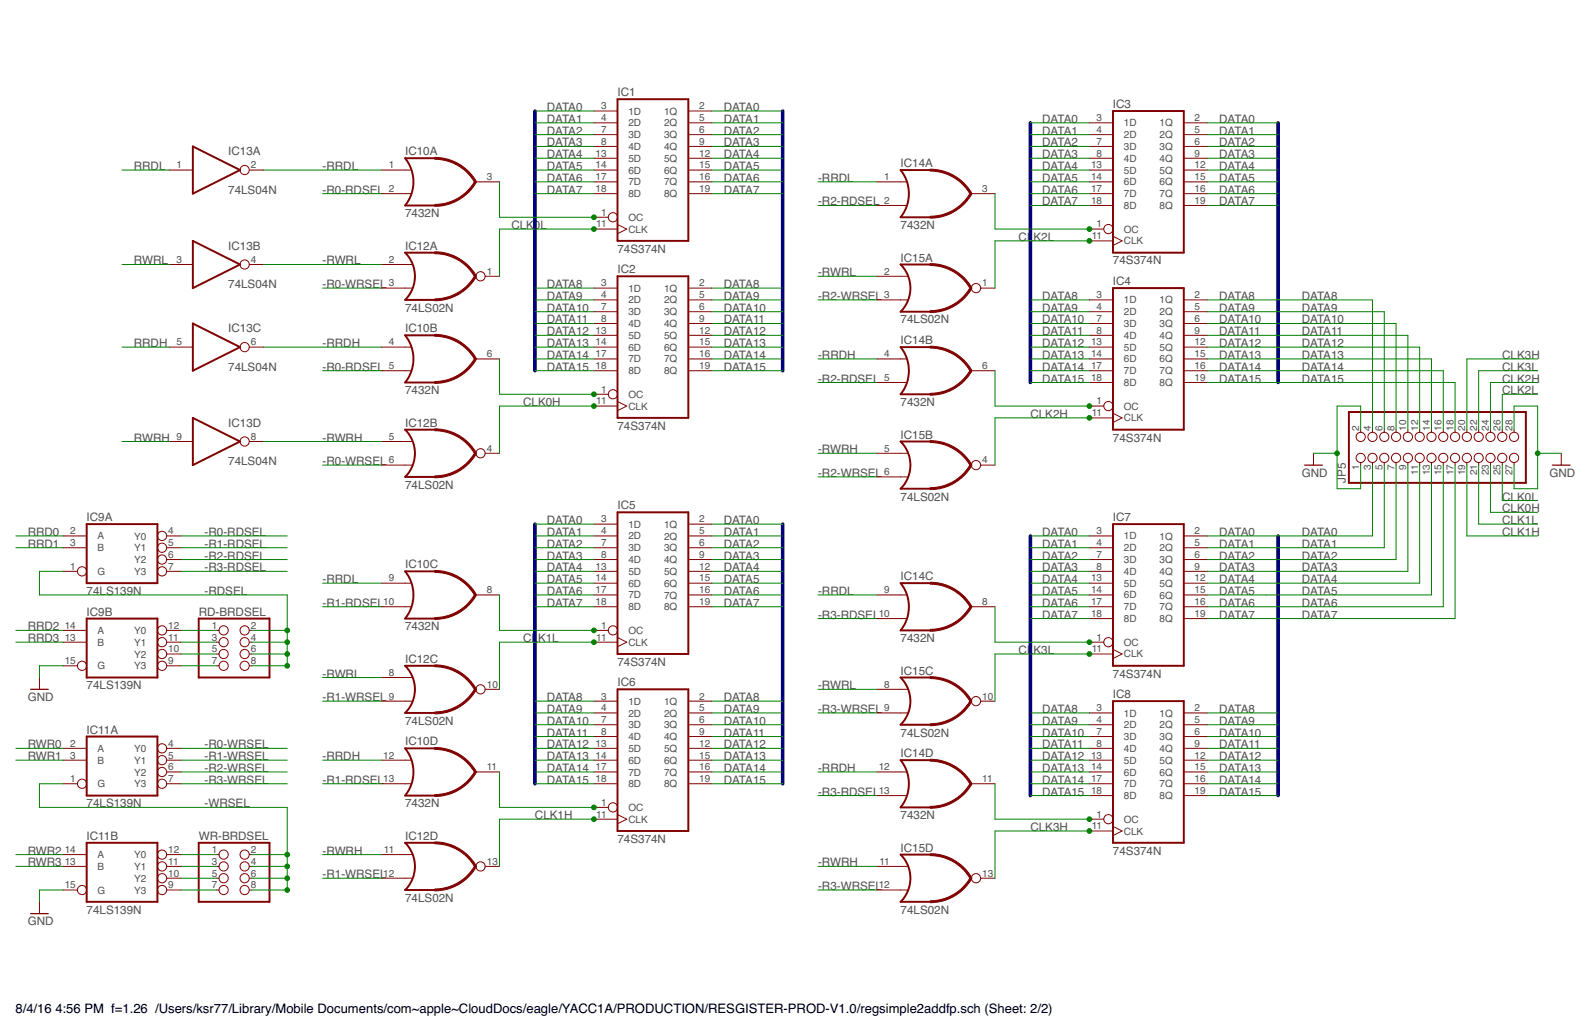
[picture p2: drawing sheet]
<svg xmlns="http://www.w3.org/2000/svg" width="432mm" height="279mm" viewBox="0 0 432 279" stroke-linecap="round" stroke-linejoin="round" font-family="sans-serif">
<g fill="none" stroke="#800000" stroke-width=".53">
<path d="M52.2 39.6l12.8 6.4-12.8 6.4zM167.3 26.9h19.2v38.3h-19.2zM301.5 30.1h19.2v38.3h-19.2zM117.8 42.8h-8.1a10.2 10.2 0 0 1 0 12.8h8.1M252 46h-8a10.2 10.2 0 0 1 0 12.8h8M52.2 65.2l12.8 6.4-12.8 6.4zM117.8 68.4h-8.1a9 9 0 0 1 0 12.8h8.1M167.3 74.8h19.2v38.3h-19.2zM252 71.6h-8a9 9 0 0 1 0 12.8h8M301.5 78h19.2v38.3h-19.2zM52.2 87.6l12.8 6.4-12.8 6.4zM117.8 90.8h-8.1a10.2 10.2 0 0 1 0 12.7h8.1"/>
<path d="M252 94h-8a10.2 10.2 0 0 1 0 12.7h8M52.2 113.1l12.8 6.4-12.8 6.4zM117.8 116.3h-8.1a9 9 0 0 1 0 12.8h8.1M252 119.5h-8a9 9 0 0 1 0 12.8h8M365.4 111.5h47.9v19.2h-47.9zM167.3 138.7h19.2v38.4h-19.2zM23.5 141.9h19.2v16h-19.2zM117.8 154.7h-8.1a10.2 10.2 0 0 1 0 12.8h8.1M252 157.9h-8a10.2 10.2 0 0 1 0 12.8h8M301.5 141.9h19.2v38.4h-19.2zM23.5 167.5h19.2v15.9h-19.2zM53.8 167.5h19.2v15.9h-19.2z"/>
<path d="M23.5 199.4h19.2v16h-19.2zM117.8 180.3h-8.1a9 9 0 0 1 0 12.7h8.1M167.3 186.6h19.2v38.4h-19.2zM252 183.4h-8a9 9 0 0 1 0 12.8h8M301.5 189.8h19.2v38.4h-19.2zM117.8 202.6h-8.1a10.2 10.2 0 0 1 0 12.8h8.1M252 205.8h-8a10.2 10.2 0 0 1 0 12.8h8M23.5 228.2h19.2v16h-19.2zM53.8 228.2h19.2v16h-19.2zM117.8 228.2h-8.1a9 9 0 0 1 0 12.8h8.1M252 231.4h-8a9 9 0 0 1 0 12.8h8"/>
</g>
<g fill="none" stroke="#800000" stroke-width=".27">
<path d="M160.9 30.1h6.4M160.9 33.3h6.4M160.9 36.4h6.4M160.9 39.6h6.4M186.5 30.1h6.3M186.5 33.3h6.3M186.5 36.4h6.3M186.5 39.6h6.3M295.1 33.3h6.4M295.1 36.4h6.4M295.1 39.6h6.4M320.7 33.3h6.4"/>
<path d="M320.7 36.4h6.4M320.7 39.6h6.4M45.8 46h6.4M67.5 46h3.9M103.4 46h8M103.4 52.4h8M128.9 49.2h6.4M160.9 58.8h3.9M160.9 42.8h6.4M160.9 46h6.4M160.9 49.2h6.4M160.9 52.4h6.4"/>
<path d="M186.5 42.8h6.3M186.5 46h6.3M186.5 49.2h6.3M186.5 52.4h6.3M237.6 49.2h8M237.6 55.6h8M263.1 52.4h6.4M295.1 42.8h6.4M295.1 46h6.4M295.1 49.2h6.4M295.1 52.4h6.4M295.1 55.6h6.4"/>
<path d="M320.7 42.8h6.4M320.7 46h6.4M320.7 49.2h6.4M320.7 52.4h6.4M320.7 55.6h6.4M45.8 71.6h6.4M67.5 71.6h3.9M103.4 78h8.3M103.4 71.6h8.3M131.4 74.8h3.9M160.9 62h6.4M160.9 78h6.4"/>
<path d="M167.3 60.8l2.5 1.2-2.5 1.3M186.5 78h6.3M237.6 74.8h8.3M265.6 78h3.9M295.1 62h3.9M295.1 65.2h6.4M301.5 64l2.5 1.2-2.5 1.3M45.8 94h6.4M67.5 94h3.9M103.4 94h8M128.9 97.2h6.4M160.9 81.2h6.4"/>
<path d="M160.9 84.4h6.4M160.9 87.6h6.4M160.9 90.8h6.4M160.9 94h6.4M160.9 97.2h6.4M186.5 81.2h6.3M186.5 84.4h6.3M186.5 87.6h6.3M186.5 90.8h6.3M186.5 94h6.3M186.5 97.2h6.3M237.6 81.2h8.3"/>
<path d="M237.6 97.2h8M295.1 81.2h6.4M295.1 84.4h6.4M295.1 87.6h6.4M295.1 90.8h6.4M295.1 94h6.4M295.1 97.2h6.4M320.7 81.2h6.4M320.7 84.4h6.4M320.7 87.6h6.4M320.7 90.8h6.4M320.7 94h6.4"/>
<path d="M320.7 97.2h6.4M45.8 119.5h6.4M67.5 119.5h3.9M103.4 100.4h8M103.4 119.5h8.3M160.9 106.7h3.9M160.9 109.9h6.4M160.9 100.4h6.4M167.3 108.7l2.5 1.2-2.5 1.3M186.5 100.4h6.3M237.6 103.5h8M263.1 100.4h6.4"/>
<path d="M295.1 109.9h3.9M295.1 100.4h6.4M295.1 113.1h6.4M295.1 103.5h6.4M301.5 111.9l2.5 1.2-2.5 1.3M320.7 100.4h6.4M320.7 103.5h6.4M368.6 116.3v.8M371.8 116.3v.8M375 116.3v.8M378.2 116.3v.8M381.4 116.3v.8"/>
<path d="M384.6 116.3v.8M387.8 116.3v.8M391 116.3v.8M394.2 116.3v.8M397.4 116.3v.8M400.6 116.3v.8M403.8 116.3v.8M407 116.3v.8M410.1 116.3v.8M103.4 125.9h8.3M131.4 122.7h3.9M237.6 122.7h8.3"/>
<path d="M237.6 129.1h8.3M265.6 125.9h3.9M355.8 122.7v3.2M368.6 125.2v.7M371.8 125.2v.7M375 125.2v.7M378.2 125.2v.7M381.4 125.2v.7M384.6 125.2v.7M387.8 125.2v.7M391 125.2v.7M394.2 125.2v.7"/>
<path d="M397.4 125.2v.7M400.6 125.2v.7M403.8 125.2v.7M407 125.2v.7M410.1 125.2v.7M422.9 122.7v3.2M17.1 145.1h6.4M17.1 148.3h6.4M17.1 154.7h3.9M45.1 145.1h3.9M45.1 148.3h3.9M45.1 151.5h3.9"/>
<path d="M45.1 154.7h3.9M103.4 157.9h8M160.9 141.9h6.4M160.9 145.1h6.4M160.9 148.3h6.4M160.9 151.5h6.4M160.9 154.7h6.4M160.9 157.9h6.4M186.5 141.9h6.3M186.5 145.1h6.3M186.5 148.3h6.3M186.5 151.5h6.3"/>
<path d="M186.5 154.7h6.3M186.5 157.9h6.3M295.1 145.1h6.4M295.1 148.3h6.4M295.1 151.5h6.4M295.1 154.7h6.4M295.1 157.9h6.4M320.7 145.1h6.4M320.7 148.3h6.4M320.7 151.5h6.4M320.7 154.7h6.4M320.7 157.9h6.4"/>
<path d="M17.1 170.7h6.4M17.1 173.9h6.4M45.1 170.7h3.9M45.1 173.9h3.9M45.1 177.1h3.9M58.6 170.7h.7M58.6 173.9h.7M58.6 177.1h.7M67.5 170.7h.7M67.5 173.9h.7M67.5 177.1h.7M103.4 164.3h8"/>
<path d="M128.9 161.1h6.4M160.9 170.7h3.9M160.9 173.9h6.4M160.9 161.1h6.4M160.9 164.3h6.4M167.3 172.6l2.5 1.3-2.5 1.2M186.5 161.1h6.3M186.5 164.3h6.3M237.6 161.1h8M237.6 167.5h8M263.1 164.3h6.4M295.1 173.9h3.9"/>
<path d="M295.1 161.1h6.4M295.1 164.3h6.4M295.1 177.1h6.4M295.1 167.5h6.4M301.5 175.8l2.5 1.3-2.5 1.2M320.7 161.1h6.4M320.7 164.3h6.4M320.7 167.5h6.4M10.7 183.4v3.2M17.1 180.3h3.9M45.1 180.3h3.9M58.6 180.3h.7"/>
<path d="M67.5 180.3h.7M103.4 189.8h8.3M103.4 183.4h8.3M131.4 186.6h3.9M160.9 189.8h6.4M160.9 193h6.4M160.9 196.2h6.4M160.9 199.4h6.4M186.5 189.8h6.3M186.5 193h6.3M186.5 196.2h6.3M186.5 199.4h6.3"/>
<path d="M237.6 193h8.3M237.6 186.6h8.3M265.6 189.8h3.9M295.1 193h6.4M295.1 196.2h6.4M295.1 199.4h6.4M320.7 193h6.4M320.7 196.2h6.4M320.7 199.4h6.4M17.1 202.6h6.4M17.1 205.8h6.4M17.1 212.2h3.9"/>
<path d="M45.1 202.6h3.9M45.1 205.8h3.9M45.1 209h3.9M45.1 212.2h3.9M103.4 205.8h8M103.4 212.2h8M128.9 209h6.4M160.9 218.6h3.9M160.9 202.6h6.4M160.9 205.8h6.4M160.9 209h6.4M160.9 212.2h6.4"/>
<path d="M186.5 202.6h6.3M186.5 205.8h6.3M186.5 209h6.3M186.5 212.2h6.3M237.6 209h8M237.6 215.4h8M263.1 212.2h6.4M295.1 202.6h6.4M295.1 205.8h6.4M295.1 209h6.4M295.1 212.2h6.4M295.1 215.4h6.4"/>
<path d="M320.7 202.6h6.4M320.7 205.8h6.4M320.7 209h6.4M320.7 212.2h6.4M320.7 215.4h6.4M17.1 231.4h6.4M17.1 234.6h6.4M45.1 231.4h3.9M45.1 234.6h3.9M45.1 237.8h3.9M58.6 231.4h.7M58.6 234.6h.7"/>
<path d="M58.6 237.8h.7M67.5 231.4h.7M67.5 234.6h.7M67.5 237.8h.7M103.4 231.4h8.3M103.4 237.8h8.3M131.4 234.6h3.9M160.9 221.8h6.4M167.3 220.5l2.5 1.3-2.5 1.2M237.6 234.6h8.3M265.6 237.8h3.9M295.1 221.8h3.9"/>
<path d="M295.1 225h6.4M301.5 223.7l2.5 1.3-2.5 1.2M10.7 244.2v3.2M17.1 241h3.9M45.1 241h3.9M58.6 241h.7M67.5 241h.7M237.6 241h8.3"/>
<circle cx="66.3" cy="46" r="1.25"/>
<circle cx="166" cy="58.8" r="1.25"/>
<circle cx="66.3" cy="71.6" r="1.25"/>
<circle cx="130.2" cy="74.8" r="1.25"/>
<circle cx="264.4" cy="78" r="1.25"/>
<circle cx="300.2" cy="62" r="1.25"/>
<circle cx="66.3" cy="94" r="1.25"/>
<circle cx="66.3" cy="119.5" r="1.25"/>
<circle cx="166" cy="106.7" r="1.25"/>
<circle cx="300.2" cy="109.9" r="1.25"/>
<circle cx="368.6" cy="118.3" r="1.25"/>
<circle cx="371.8" cy="118.3" r="1.25"/>
<circle cx="375" cy="118.3" r="1.25"/>
<circle cx="378.2" cy="118.3" r="1.25"/>
<circle cx="381.4" cy="118.3" r="1.25"/>
<circle cx="384.6" cy="118.3" r="1.25"/>
<circle cx="387.8" cy="118.3" r="1.25"/>
<circle cx="391" cy="118.3" r="1.25"/>
<circle cx="394.2" cy="118.3" r="1.25"/>
<circle cx="397.4" cy="118.3" r="1.25"/>
<circle cx="400.6" cy="118.3" r="1.25"/>
<circle cx="403.8" cy="118.3" r="1.25"/>
<circle cx="407" cy="118.3" r="1.25"/>
<circle cx="410.1" cy="118.3" r="1.25"/>
<circle cx="130.2" cy="122.7" r="1.25"/>
<circle cx="264.4" cy="125.9" r="1.25"/>
<circle cx="368.6" cy="124" r="1.25"/>
<circle cx="371.8" cy="124" r="1.25"/>
<circle cx="375" cy="124" r="1.25"/>
<circle cx="378.2" cy="124" r="1.25"/>
<circle cx="381.4" cy="124" r="1.25"/>
<circle cx="384.6" cy="124" r="1.25"/>
<circle cx="387.8" cy="124" r="1.25"/>
<circle cx="391" cy="124" r="1.25"/>
<circle cx="394.2" cy="124" r="1.25"/>
<circle cx="397.4" cy="124" r="1.25"/>
<circle cx="400.6" cy="124" r="1.25"/>
<circle cx="403.8" cy="124" r="1.25"/>
<circle cx="407" cy="124" r="1.25"/>
<circle cx="410.1" cy="124" r="1.25"/>
<circle cx="22.2" cy="154.7" r="1.25"/>
<circle cx="43.9" cy="151.5" r="1.25"/>
<circle cx="43.9" cy="145.1" r="1.25"/>
<circle cx="43.9" cy="148.3" r="1.25"/>
<circle cx="43.9" cy="154.7" r="1.25"/>
<circle cx="43.9" cy="177.1" r="1.25"/>
<circle cx="43.9" cy="173.9" r="1.25"/>
<circle cx="43.9" cy="170.7" r="1.25"/>
<circle cx="60.6" cy="173.9" r="1.25"/>
<circle cx="60.6" cy="177.1" r="1.25"/>
<circle cx="60.6" cy="170.7" r="1.25"/>
<circle cx="66.3" cy="173.9" r="1.25"/>
<circle cx="66.3" cy="170.7" r="1.25"/>
<circle cx="66.3" cy="177.1" r="1.25"/>
<circle cx="166" cy="170.7" r="1.25"/>
<circle cx="300.2" cy="173.9" r="1.25"/>
<circle cx="22.2" cy="180.3" r="1.25"/>
<circle cx="43.9" cy="180.3" r="1.25"/>
<circle cx="60.6" cy="180.3" r="1.25"/>
<circle cx="66.3" cy="180.3" r="1.25"/>
<circle cx="130.2" cy="186.6" r="1.25"/>
<circle cx="264.4" cy="189.8" r="1.25"/>
<circle cx="22.2" cy="212.2" r="1.25"/>
<circle cx="43.9" cy="202.6" r="1.25"/>
<circle cx="43.9" cy="209" r="1.25"/>
<circle cx="43.9" cy="205.8" r="1.25"/>
<circle cx="43.9" cy="212.2" r="1.25"/>
<circle cx="166" cy="218.6" r="1.25"/>
<circle cx="43.9" cy="234.6" r="1.25"/>
<circle cx="43.9" cy="231.4" r="1.25"/>
<circle cx="43.9" cy="237.8" r="1.25"/>
<circle cx="60.6" cy="234.6" r="1.25"/>
<circle cx="60.6" cy="237.8" r="1.25"/>
<circle cx="60.6" cy="231.4" r="1.25"/>
<circle cx="66.3" cy="234.6" r="1.25"/>
<circle cx="66.3" cy="237.8" r="1.25"/>
<circle cx="66.3" cy="231.4" r="1.25"/>
<circle cx="130.2" cy="234.6" r="1.25"/>
<circle cx="264.4" cy="237.8" r="1.25"/>
<circle cx="300.2" cy="221.8" r="1.25"/>
<circle cx="22.2" cy="241" r="1.25"/>
<circle cx="43.9" cy="241" r="1.25"/>
<circle cx="60.6" cy="241" r="1.25"/>
<circle cx="66.3" cy="241" r="1.25"/>
</g>
<g fill="#800000" stroke="#800000" stroke-width=".27">
<path d="M117.8 55.4a12.4 12.4 0 0 0 10.8-6.4l.5 .3a13 13 0 0 1-11.3 6.6z" fill-rule="evenodd"/>
<path d="M117.8 42.6a12.9 12.9 0 0 1 11.3 6.6l-.5 .2a12.5 12.5 0 0 0-10.8-6.3z" fill-rule="evenodd"/>
<path d="M117.8 80.9a12.6 12.6 0 0 0 10.8-6.3l.5 .3a13 13 0 0 1-11.3 6.5z" fill-rule="evenodd"/>
<path d="M117.8 68.2a12.9 12.9 0 0 1 11.3 6.5l-.5 .3a12.4 12.4 0 0 0-10.8-6.3z" fill-rule="evenodd"/>
<path d="M117.8 103.3a12.6 12.6 0 0 0 10.8-6.3l.5 .2a13 13 0 0 1-11.3 6.6z" fill-rule="evenodd"/>
<path d="M117.8 90.5a12.9 12.9 0 0 1 11.3 6.6l-.5 .3a12.5 12.5 0 0 0-10.8-6.4z" fill-rule="evenodd"/>
<path d="M117.8 167.2a12.6 12.6 0 0 0 10.8-6.3l.5 .2a13 13 0 0 1-11.3 6.6z" fill-rule="evenodd"/>
<path d="M117.8 154.4a12.9 12.9 0 0 1 11.3 6.6l-.5 .3a12.4 12.4 0 0 0-10.8-6.3z" fill-rule="evenodd"/>
<path d="M117.8 215.1a12.4 12.4 0 0 0 10.8-6.3l.5 .3a13 13 0 0 1-11.3 6.5z" fill-rule="evenodd"/>
<path d="M117.8 202.4a12.9 12.9 0 0 1 11.3 6.5l-.5 .3a12.5 12.5 0 0 0-10.8-6.3z" fill-rule="evenodd"/>
<path d="M117.8 128.8a12.4 12.4 0 0 0 10.8-6.3l.5 .3a13 13 0 0 1-11.3 6.6z" fill-rule="evenodd"/>
<path d="M117.8 116.1a12.9 12.9 0 0 1 11.3 6.6l-.5 .2a12.5 12.5 0 0 0-10.8-6.3z" fill-rule="evenodd"/>
<path d="M117.8 192.8a12.5 12.5 0 0 0 10.8-6.4l.5 .3a13 13 0 0 1-11.3 6.6z" fill-rule="evenodd"/>
<path d="M117.8 180a12.9 12.9 0 0 1 11.3 6.6l-.5 .2a12.5 12.5 0 0 0-10.8-6.3z" fill-rule="evenodd"/>
<path d="M117.8 240.7a12.6 12.6 0 0 0 10.8-6.3l.5 .2a13 13 0 0 1-11.3 6.6z" fill-rule="evenodd"/>
<path d="M117.8 227.9a12.9 12.9 0 0 1 11.3 6.6l-.5 .3a12.4 12.4 0 0 0-10.8-6.3z" fill-rule="evenodd"/>
<path d="M252 58.5a12.4 12.4 0 0 0 10.8-6.3l.5 .3a13 13 0 0 1-11.3 6.6z" fill-rule="evenodd"/>
<path d="M252 45.8a13 13 0 0 1 11.3 6.6l-.5 .2a12.5 12.5 0 0 0-10.8-6.3z" fill-rule="evenodd"/>
<path d="M252 106.5a12.6 12.6 0 0 0 10.8-6.3l.5 .2a13 13 0 0 1-11.3 6.6z" fill-rule="evenodd"/>
<path d="M252 93.7a13 13 0 0 1 11.3 6.6l-.5 .3a12.5 12.5 0 0 0-10.8-6.4z" fill-rule="evenodd"/>
<path d="M252 170.4a12.6 12.6 0 0 0 10.8-6.3l.5 .2a13 13 0 0 1-11.3 6.6z" fill-rule="evenodd"/>
<path d="M252 157.6a13 13 0 0 1 11.3 6.6l-.5 .3a12.4 12.4 0 0 0-10.8-6.3z" fill-rule="evenodd"/>
<path d="M252 218.3a12.4 12.4 0 0 0 10.8-6.3l.5 .3a13 13 0 0 1-11.3 6.5z" fill-rule="evenodd"/>
<path d="M252 205.6a13 13 0 0 1 11.3 6.5l-.5 .3a12.5 12.5 0 0 0-10.8-6.3z" fill-rule="evenodd"/>
<path d="M252 84.1a12.6 12.6 0 0 0 10.8-6.3l.5 .3a13 13 0 0 1-11.3 6.5z" fill-rule="evenodd"/>
<path d="M252 71.4a13 13 0 0 1 11.3 6.5l-.5 .3a12.4 12.4 0 0 0-10.8-6.3z" fill-rule="evenodd"/>
<path d="M252 132a12.4 12.4 0 0 0 10.8-6.3l.5 .3a13 13 0 0 1-11.3 6.5z" fill-rule="evenodd"/>
<path d="M252 119.3a13 13 0 0 1 11.3 6.6l-.5 .2a12.5 12.5 0 0 0-10.8-6.3z" fill-rule="evenodd"/>
<path d="M252 196a12.5 12.5 0 0 0 10.8-6.4l.5 .3a13 13 0 0 1-11.3 6.6z" fill-rule="evenodd"/>
<path d="M252 183.2a13 13 0 0 1 11.3 6.6l-.5 .2a12.5 12.5 0 0 0-10.8-6.3z" fill-rule="evenodd"/>
<path d="M252 243.9a12.6 12.6 0 0 0 10.8-6.3l.5 .2a13 13 0 0 1-11.3 6.6z" fill-rule="evenodd"/>
<path d="M252 231.1a12.9 12.9 0 0 1 11.3 6.6l-.5 .3a12.4 12.4 0 0 0-10.8-6.4z" fill-rule="evenodd"/>
</g>
<path d="M353.4 125.9h4.8M420.5 125.9h4.8M8.3 186.6h4.8M8.3 247.4h4.8" fill="none" stroke="#800000" stroke-width=".34"/>
<path d="M144.9 30.1v70.3M212 30.1v70.3M279.1 33.3v70.2M346.2 33.3v70.2M144.9 141.9v70.3M212 141.9v70.3M279.1 145.1v70.3M346.2 145.1v70.3" fill="none" stroke="#000080" stroke-width=".97"/>
<g fill="none" stroke="#008000" stroke-width=".27">
<path d="M144.9 30.1h16M144.9 33.3h16M144.9 36.4h16M144.9 39.6h16M192.8 30.1h19.2M192.8 33.3h19.2M192.8 36.4h19.2M192.8 39.6h19.2M279.1 33.3h16M279.1 36.4h16M279.1 39.6h16M327.1 33.3h19.1"/>
<path d="M327.1 36.4h19.1M327.1 39.6h19.1M33.1 46h12.7M71.4 46h32M87.4 52.4h16M135.3 49.2v9.6h25.6M144.9 42.8h16M144.9 46h16M144.9 49.2h16M144.9 52.4h16M192.8 42.8h19.2M192.8 46h19.2"/>
<path d="M192.8 49.2h19.2M192.8 52.4h19.2M221.6 49.2h16M221.6 55.6h16M269.5 52.4v9.6h25.6M279.1 42.8h16M279.1 46h16M279.1 49.2h16M279.1 52.4h16M279.1 55.6h16M327.1 42.8h19.1M327.1 46h19.1"/>
<path d="M327.1 49.2h19.1M327.1 52.4h19.1M327.1 55.6h19.1M33.1 71.6h12.7M71.4 71.6h32M87.4 78h16M144.9 78h16M160.9 62h-25.6v12.8M192.8 78h19.2M221.6 74.8h16M295.1 65.2h-25.6v12.8M33.1 94h12.7"/>
<path d="M71.4 94h32M135.3 97.2v9.5h25.6M144.9 81.2h16M144.9 84.4h16M144.9 87.6h16M144.9 90.8h16M144.9 94h16M144.9 97.2h16M192.8 81.2h19.2M192.8 84.4h19.2M192.8 87.6h19.2M192.8 90.8h19.2"/>
<path d="M192.8 94h19.2M192.8 97.2h19.2M221.6 81.2h16M221.6 97.2h16M279.1 81.2h16M279.1 84.4h16M279.1 87.6h16M279.1 90.8h16M279.1 94h16M279.1 97.2h16M327.1 81.2h44.7v35.1M327.1 84.4h47.9v31.9"/>
<path d="M327.1 87.6h51.1v28.7M327.1 90.8h54.3v25.5M327.1 94h57.5v22.3M327.1 97.2h60.7v19.1M416.5 97.2h-19.1v19.1M33.1 119.5h12.7M71.4 119.5h32M87.4 100.4h16M144.9 100.4h16M160.9 109.9h-25.6v12.8M192.8 100.4h19.2M221.6 103.5h16"/>
<path d="M269.5 100.4v9.5h25.6M279.1 100.4h16M279.1 103.5h16M295.1 113.1h-25.6v12.8M327.1 100.4h63.9v15.9M327.1 103.5h67.1v12.8M368.6 116.3v-6.4h-6.4v22.4h6.4v-6.4M410.1 116.3v-6.4h6.4v22.4h-6.4v-6.4M416.5 100.4h-15.9v15.9M416.5 103.5h-12.7v12.8M416.5 106.7h-9.5v9.6M87.4 125.9h16"/>
<path d="M221.6 122.7h16M221.6 129.1h16M355.8 122.7h6.4M371.8 125.9v19.2h-44.7M375 125.9v22.4h-47.9M378.2 125.9v25.6h-51.1M381.4 125.9v28.8h-54.3M384.6 125.9v32h-57.5M387.8 125.9v35.2h-60.7M391 125.9v38.4h-63.9M394.2 125.9v41.6h-67.1M397.4 125.9v19.2h19.1"/>
<path d="M400.6 125.9v16h15.9M403.8 125.9v12.8h12.7M407 125.9v9.6h9.5M416.5 122.7h6.4M4.3 145.1h12.8M4.3 148.3h12.8M17.1 154.7h-6.4v6.4h67.1v19.2h-9.6M49 145.1h28.8M49 148.3h28.8M49 151.5h28.8M49 154.7h28.8M87.4 157.9h16"/>
<path d="M144.9 141.9h16M144.9 145.1h16M144.9 148.3h16M144.9 151.5h16M144.9 154.7h16M144.9 157.9h16M192.8 141.9h19.2M192.8 145.1h19.2M192.8 148.3h19.2M192.8 151.5h19.2M192.8 154.7h19.2M192.8 157.9h19.2"/>
<path d="M279.1 145.1h16M279.1 148.3h16M279.1 151.5h16M279.1 154.7h16M279.1 157.9h16M4.3 170.7h12.8M4.3 173.9h12.8M49 170.7h9.6M49 173.9h9.6M49 177.1h9.6M68.2 170.7h9.6M68.2 173.9h9.6"/>
<path d="M68.2 177.1h9.6M87.4 164.3h16M135.3 161.1v9.6h25.6M144.9 161.1h16M144.9 164.3h16M160.9 173.9h-25.6v12.7M192.8 161.1h19.2M192.8 164.3h19.2M221.6 161.1h16M221.6 167.5h16M269.5 164.3v9.6h25.6M279.1 161.1h16"/>
<path d="M279.1 164.3h16M279.1 167.5h16M295.1 177.1h-25.6v12.7M17.1 180.3h-6.4v3.1M49 180.3h9.6M87.4 189.8h16M87.4 183.4h16M144.9 193h16M144.9 196.2h16M144.9 199.4h16M144.9 189.8h16M192.8 193h19.2"/>
<path d="M192.8 196.2h19.2M192.8 199.4h19.2M192.8 189.8h19.2M221.6 193h16M221.6 186.6h16M279.1 193h16M279.1 196.2h16M279.1 199.4h16M327.1 193h19.1M327.1 196.2h19.1M327.1 199.4h19.1M4.3 202.6h12.8"/>
<path d="M4.3 205.8h12.8M17.1 212.2h-6.4v6.4h67.1v22.4h-9.6M49 202.6h28.8M49 205.8h28.8M49 209h28.8M49 212.2h28.8M87.4 205.8h16M87.4 212.2h16M135.3 209v9.6h25.6M144.9 202.6h16M144.9 205.8h16M144.9 209h16"/>
<path d="M144.9 212.2h16M192.8 202.6h19.2M192.8 205.8h19.2M192.8 209h19.2M192.8 212.2h19.2M221.6 209h16M221.6 215.4h16M269.5 212.2v9.6h25.6M279.1 202.6h16M279.1 205.8h16M279.1 209h16M279.1 212.2h16"/>
<path d="M279.1 215.4h16M327.1 202.6h19.1M327.1 205.8h19.1M327.1 209h19.1M327.1 212.2h19.1M327.1 215.4h19.1M4.3 231.4h12.8M4.3 234.6h12.8M49 231.4h9.6M49 234.6h9.6M49 237.8h9.6M68.2 231.4h9.6"/>
<path d="M68.2 234.6h9.6M68.2 237.8h9.6M87.4 231.4h16M87.4 237.8h16M160.9 221.8h-25.6v12.8M221.6 234.6h16M295.1 225h-25.6v12.8M17.1 241h-6.4v3.2M49 241h9.6M221.6 241h16"/>
</g>
<g fill="#008000" stroke="#008000" stroke-width=".27">
<circle cx="160.9" cy="58.8" r=".64"/>
<circle cx="77.8" cy="241" r=".64"/>
<circle cx="77.8" cy="237.8" r=".64"/>
<circle cx="77.8" cy="234.6" r=".64"/>
<circle cx="77.8" cy="231.4" r=".64"/>
<circle cx="77.8" cy="170.7" r=".64"/>
<circle cx="77.8" cy="173.9" r=".64"/>
<circle cx="77.8" cy="177.1" r=".64"/>
<circle cx="77.8" cy="180.3" r=".64"/>
<circle cx="362.2" cy="122.7" r=".64"/>
<circle cx="416.5" cy="122.7" r=".64"/>
<circle cx="160.9" cy="62" r=".64"/>
<circle cx="160.9" cy="170.7" r=".64"/>
<circle cx="160.9" cy="173.9" r=".64"/>
<circle cx="295.1" cy="62" r=".64"/>
<circle cx="295.1" cy="65.2" r=".64"/>
<circle cx="295.1" cy="173.9" r=".64"/>
<circle cx="295.1" cy="177.1" r=".64"/>
<circle cx="160.9" cy="218.6" r=".64"/>
<circle cx="160.9" cy="221.8" r=".64"/>
<circle cx="295.1" cy="221.8" r=".64"/>
<circle cx="295.1" cy="225" r=".64"/>
<circle cx="295.1" cy="109.9" r=".64"/>
<circle cx="295.1" cy="113.1" r=".64"/>
<circle cx="160.9" cy="106.7" r=".64"/>
<circle cx="160.9" cy="109.9" r=".64"/>
</g>
<g font-size="3.5">
<text x="4.2" y="274.2">8/4/16</text>
<text x="15" y="274.2">4:56 PM f=1.26 /Users/ksr77/Library/Mobile Documents/com~apple~CloudDocs/eagle/YACC1A/PRODUCTION/RESGISTER-PROD-V1.0/regsimple2addfp.sch (Sheet: 2/2)</text>
</g>
<g font-size="3.2" fill="#505050">
<text x="167.3" y="26.1">IC1</text>
<text x="301.5" y="29.3">IC3</text>
<text x="148.1" y="30.1">DATA0</text>
<text x="148.1" y="33.3">DATA1</text>
<text x="196" y="30.1">DATA0</text>
<text x="196" y="33.3">DATA1</text>
<text x="282.3" y="33.3">DATA0</text>
<text x="330.3" y="33.3">DATA0</text>
<text x="148.1" y="36.5">DATA2</text>
<text x="148.1" y="39.7">DATA3</text>
<text x="196" y="36.5">DATA2</text>
<text x="196" y="39.7">DATA3</text>
<text x="282.3" y="36.5">DATA1</text>
<text x="282.3" y="39.7">DATA2</text>
<text x="330.3" y="36.5">DATA1</text>
<text x="330.3" y="39.7">DATA2</text>
<text x="36.3" y="46">RRDL</text>
<text x="61.8" y="42">IC13A</text>
<text x="87.4" y="46">-RRDL</text>
<text x="109.8" y="42">IC10A</text>
<text x="148.1" y="42.8">DATA4</text>
<text x="148.1" y="46">DATA5</text>
<text x="196" y="42.8">DATA4</text>
<text x="196" y="46">DATA5</text>
<text x="244" y="45.2">IC14A</text>
<text x="282.3" y="42.8">DATA3</text>
<text x="282.3" y="46">DATA4</text>
<text x="330.3" y="42.8">DATA3</text>
<text x="330.3" y="46">DATA4</text>
<text x="61.8" y="52.4">74LS04N</text>
<text x="87.4" y="52.4">-R0-RDSEL</text>
<text x="148.1" y="49.2">DATA6</text>
<text x="148.1" y="52.4">DATA7</text>
<text x="196" y="49.2">DATA6</text>
<text x="196" y="52.4">DATA7</text>
<text x="221.6" y="49.2">-RRDL</text>
<text x="282.3" y="49.2">DATA5</text>
<text x="282.3" y="52.4">DATA6</text>
<text x="330.3" y="49.2">DATA5</text>
<text x="330.3" y="52.4">DATA6</text>
<text x="109.8" y="58.8">7432N</text>
<text x="221.6" y="55.6">-R2-RDSEL</text>
<text x="282.3" y="55.6">DATA7</text>
<text x="330.3" y="55.6">DATA7</text>
<text x="138.5" y="62">CLK0L</text>
<text x="244" y="62">7432N</text>
<text x="275.9" y="65.2">CL</text>
<text x="280" y="65.2">K2L</text>
<text x="36.3" y="71.6">RWRL</text>
<text x="61.8" y="67.6">IC13B</text>
<text x="87.4" y="71.6">-RWRL</text>
<text x="109.8" y="67.6">IC12A</text>
<text x="167.3" y="68.4">74S374N</text>
<text x="244" y="70.8">IC15A</text>
<text x="301.5" y="71.6">74S374N</text>
<text x="61.8" y="78">74LS04N</text>
<text x="87.4" y="78">-R0-WRSEL</text>
<text x="148.1" y="78">DATA8</text>
<text x="167.3" y="74">IC2</text>
<text x="196" y="78">DATA8</text>
<text x="221.6" y="74.8">-RWRL</text>
<text x="301.5" y="77.2">IC4</text>
<text x="148.1" y="81.2">DATA9</text>
<text x="196" y="81.2">DATA9</text>
<text x="221.6" y="81.2">-R2-WRSEL</text>
<text x="282.3" y="81.2">DATA8</text>
<text x="330.3" y="81.2">DATA8</text>
<text x="352.6" y="81.2">DATA8</text>
<text x="61.8" y="90">IC13C</text>
<text x="109.8" y="84.4">74LS02N</text>
<text x="109.8" y="90">IC10B</text>
<text x="148.1" y="84.4">DATA10</text>
<text x="148.1" y="87.6">DATA11</text>
<text x="196" y="84.4">DATA10</text>
<text x="196" y="87.6">DATA11</text>
<text x="244" y="87.6">74LS02N</text>
<text x="282.3" y="84.4">DATA9</text>
<text x="282.3" y="87.6">DATA10</text>
<text x="330.3" y="84.4">DATA9</text>
<text x="330.3" y="87.6">DATA10</text>
<text x="352.6" y="84.4">DATA9</text>
<text x="352.6" y="87.6">DATA10</text>
<text x="36.3" y="94">RRDH</text>
<text x="87.4" y="94">-RRDH</text>
<text x="148.1" y="90.8">DATA12</text>
<text x="148.1" y="94">DATA13</text>
<text x="196" y="90.8">DATA12</text>
<text x="196" y="94">DATA13</text>
<text x="244" y="93.2">IC14B</text>
<text x="282.3" y="90.8">DATA11</text>
<text x="282.3" y="94">DATA12</text>
<text x="330.3" y="90.8">DATA11</text>
<text x="330.3" y="94">DATA12</text>
<text x="352.6" y="90.8">DATA11</text>
<text x="352.6" y="94">DATA12</text>
<text x="61.8" y="100.4">74LS04N</text>
<text x="87.4" y="100.4">-R0-RDSEL</text>
<text x="148.1" y="97.2">DATA14</text>
<text x="148.1" y="100.4">DATA15</text>
<text x="196" y="97.2">DATA14</text>
<text x="196" y="100.4">DATA15</text>
<text x="221.6" y="97.2">-RRDH</text>
<text x="282.3" y="97.2">DATA13</text>
<text x="282.3" y="100.4">DATA14</text>
<text x="330.3" y="97.2">DATA13</text>
<text x="330.3" y="100.4">DATA14</text>
<text x="352.6" y="97.2">DATA13</text>
<text x="352.6" y="100.4">DATA14</text>
<text x="406.9" y="100.4">CLK3L</text>
<text x="406.9" y="97.2">CLK3H</text>
<text x="109.8" y="106.8">7432N</text>
<text x="221.6" y="103.6">-R2-RDSEL</text>
<text x="282.3" y="103.6">DATA15</text>
<text x="330.3" y="103.6">DATA15</text>
<text x="352.6" y="103.6">DATA15</text>
<text x="406.9" y="106.8">CLK2L</text>
<text x="406.9" y="103.6">CLK2H</text>
<text x="141.7" y="109.9">CLK0H</text>
<text x="244" y="109.9">7432N</text>
<text x="279.1" y="113.1">CLK2H</text>
<text x="36.3" y="119.5">RWRH</text>
<text x="61.8" y="115.5">IC13D</text>
<text x="87.4" y="119.5">-RWRH</text>
<text x="109.8" y="115.5">IC12B</text>
<text x="167.3" y="116.3">74S374N</text>
<text x="244" y="118.7">IC15B</text>
<text x="301.5" y="119.5">74S374N</text>
<text x="61.8" y="125.9">74LS04N</text>
<text x="87.4" y="125.9">-R0-WRSEL</text>
<text x="221.6" y="122.7">-RWRH</text>
<text x="221.6" y="129.1">-R2-WRSEL</text>
<text x="352.6" y="129.1">GND</text>
<text x="364.6" y="130.7" transform="rotate(-90 364.6 130.7)">JP5</text>
<text x="419.7" y="129.1">GND</text>
<text x="109.8" y="132.3">74LS02N</text>
<text x="167.3" y="137.9">IC5</text>
<text x="244" y="135.5">74LS02N</text>
<text x="406.9" y="135.5">CLK0L</text>
<text x="23.5" y="141.1">IC9A</text>
<text x="148.1" y="141.9">DATA0</text>
<text x="196" y="141.9">DATA0</text>
<text x="301.5" y="141.1">IC7</text>
<text x="406.9" y="141.9">CLK1L</text>
<text x="406.9" y="138.7">CLK0H</text>
<text x="7.5" y="148.3">RRD1</text>
<text x="7.5" y="145.1">RRD0</text>
<text x="55.4" y="145.1">-R0-RDSEL</text>
<text x="55.4" y="148.3">-R1-RDSEL</text>
<text x="148.1" y="145.1">DATA1</text>
<text x="148.1" y="148.3">DATA2</text>
<text x="196" y="145.1">DATA1</text>
<text x="196" y="148.3">DATA2</text>
<text x="282.3" y="145.1">DATA0</text>
<text x="282.3" y="148.3">DATA1</text>
<text x="330.3" y="145.1">DATA0</text>
<text x="330.3" y="148.3">DATA1</text>
<text x="352.6" y="145.1">DATA0</text>
<text x="352.6" y="148.3">DATA1</text>
<text x="406.9" y="145.1">CLK1H</text>
<text x="55.4" y="151.5">-R2-RDSEL</text>
<text x="55.4" y="154.7">-R3-RDSEL</text>
<text x="109.8" y="153.9">IC10C</text>
<text x="148.1" y="151.5">DATA3</text>
<text x="148.1" y="154.7">DATA4</text>
<text x="196" y="151.5">DATA3</text>
<text x="196" y="154.7">DATA4</text>
<text x="282.3" y="151.5">DATA2</text>
<text x="282.3" y="154.7">DATA3</text>
<text x="330.3" y="151.5">DATA2</text>
<text x="330.3" y="154.7">DATA3</text>
<text x="352.6" y="151.5">DATA2</text>
<text x="352.6" y="154.7">DATA3</text>
<text x="23.5" y="161.1">74LS139N</text>
<text x="55.4" y="161.1">-RDSEL</text>
<text x="87.4" y="157.9">-RRDL</text>
<text x="148.1" y="157.9">DATA5</text>
<text x="148.1" y="161.1">DATA6</text>
<text x="196" y="157.9">DATA5</text>
<text x="196" y="161.1">DATA6</text>
<text x="221.6" y="161.1">-RRDL</text>
<text x="244" y="157.1">IC14C</text>
<text x="282.3" y="157.9">DATA4</text>
<text x="282.3" y="161.1">DATA5</text>
<text x="330.3" y="157.9">DATA4</text>
<text x="330.3" y="161.1">DATA5</text>
<text x="352.6" y="157.9">DATA4</text>
<text x="352.6" y="161.1">DATA5</text>
<text x="23.5" y="166.7">IC9B</text>
<text x="53.8" y="166.7">RD-BRDSEL</text>
<text x="87.4" y="164.3">-R1-RDSEL</text>
<text x="148.1" y="164.3">DATA7</text>
<text x="196" y="164.3">DATA7</text>
<text x="221.6" y="167.5">-R3-RDSEL</text>
<text x="282.3" y="164.3">DATA6</text>
<text x="282.3" y="167.5">DATA7</text>
<text x="330.3" y="164.3">DATA6</text>
<text x="330.3" y="167.5">DATA7</text>
<text x="352.6" y="164.3">DATA6</text>
<text x="352.6" y="167.5">DATA7</text>
<text x="7.5" y="173.9">RRD3</text>
<text x="7.5" y="170.7">RRD2</text>
<text x="109.8" y="170.7">7432N</text>
<text x="141.7" y="173.9">CL</text>
<text x="145.7" y="173.9">K1L</text>
<text x="244" y="173.9">7432N</text>
<text x="109.8" y="179.4">IC12C</text>
<text x="275.9" y="177">CL</text>
<text x="280" y="177">K3L</text>
<text x="87.4" y="183.4">-RWRL</text>
<text x="167.3" y="180.2">74S374N</text>
<text x="167.3" y="185.8">IC6</text>
<text x="244" y="182.6">IC15C</text>
<text x="301.5" y="183.4">74S374N</text>
<text x="7.5" y="189.8">GND</text>
<text x="23.5" y="186.6">74LS139N</text>
<text x="87.4" y="189.8">-R1-WRSEL</text>
<text x="148.1" y="189.8">DATA8</text>
<text x="196" y="189.8">DATA8</text>
<text x="221.6" y="186.6">-RWRL</text>
<text x="301.5" y="189">IC8</text>
<text x="109.8" y="196.2">74LS02N</text>
<text x="148.1" y="193">DATA9</text>
<text x="148.1" y="196.2">DATA10</text>
<text x="196" y="193">DATA9</text>
<text x="196" y="196.2">DATA10</text>
<text x="221.6" y="193">-R3-WRSEL</text>
<text x="282.3" y="196.2">DATA9</text>
<text x="282.3" y="193">DATA8</text>
<text x="330.3" y="196.2">DATA9</text>
<text x="330.3" y="193">DATA8</text>
<text x="7.5" y="202.6">RWR0</text>
<text x="23.5" y="198.6">IC11A</text>
<text x="55.4" y="202.6">-R0-WRSEL</text>
<text x="109.8" y="201.8">IC10D</text>
<text x="148.1" y="199.4">DATA11</text>
<text x="148.1" y="202.6">DATA12</text>
<text x="196" y="199.4">DATA11</text>
<text x="196" y="202.6">DATA12</text>
<text x="244" y="199.4">74LS02N</text>
<text x="282.3" y="199.4">DATA10</text>
<text x="282.3" y="202.6">DATA11</text>
<text x="330.3" y="199.4">DATA10</text>
<text x="330.3" y="202.6">DATA11</text>
<text x="7.5" y="205.8">RWR1</text>
<text x="55.4" y="205.8">-R1-WRSEL</text>
<text x="55.4" y="209">-R2-WRSEL</text>
<text x="87.4" y="205.8">-RRDH</text>
<text x="148.1" y="205.8">DATA13</text>
<text x="148.1" y="209">DATA14</text>
<text x="196" y="205.8">DATA13</text>
<text x="196" y="209">DATA14</text>
<text x="221.6" y="209">-RRDH</text>
<text x="244" y="205">IC14D</text>
<text x="282.3" y="205.8">DATA12</text>
<text x="282.3" y="209">DATA13</text>
<text x="330.3" y="205.8">DATA12</text>
<text x="330.3" y="209">DATA13</text>
<text x="55.4" y="212.2">-R3-WRSEL</text>
<text x="87.4" y="212.2">-R1-RDSEL</text>
<text x="148.1" y="212.2">DATA15</text>
<text x="196" y="212.2">DATA15</text>
<text x="221.6" y="215.4">-R3-RDSEL</text>
<text x="282.3" y="212.2">DATA14</text>
<text x="282.3" y="215.4">DATA15</text>
<text x="330.3" y="212.2">DATA14</text>
<text x="330.3" y="215.4">DATA15</text>
<text x="23.5" y="218.6">74LS139N</text>
<text x="55.4" y="218.6">-WRSEL</text>
<text x="109.8" y="218.6">7432N</text>
<text x="144.9" y="221.8">CLK1H</text>
<text x="244" y="221.8">7432N</text>
<text x="23.5" y="227.4">IC11B</text>
<text x="53.8" y="227.4">WR-BRDSEL</text>
<text x="109.8" y="227.4">IC12D</text>
<text x="279.1" y="225">CLK3H</text>
<text x="7.5" y="231.4">RWR2</text>
<text x="87.4" y="231.4">-RWRH</text>
<text x="167.3" y="228.2">74S374N</text>
<text x="244" y="230.6">IC15D</text>
<text x="301.5" y="231.4">74S374N</text>
<text x="7.5" y="234.6">RWR3</text>
<text x="87.4" y="237.8">-R1-WRSEL</text>
<text x="221.6" y="234.6">-RWRH</text>
<text x="109.8" y="244.2">74LS02N</text>
<text x="221.6" y="241">-R3-WRSEL</text>
<text x="7.5" y="250.5">GND</text>
<text x="23.5" y="247.3">74LS139N</text>
<text x="244" y="247.3">74LS02N</text>
</g>
<g font-size="2.7" fill="#505050">
<text x="162.8" y="29.6">3</text>
<text x="189.4" y="29.6">2</text>
<text x="162.8" y="32.8">4</text>
<text x="170.2" y="31">1D</text>
<text x="170.2" y="34.2">2D</text>
<text x="179.9" y="31">1Q</text>
<text x="179.9" y="34.2">2Q</text>
<text x="189.4" y="32.8">5</text>
<text x="297" y="32.8">3</text>
<text x="304.4" y="34.2">1D</text>
<text x="314.1" y="34.2">1Q</text>
<text x="323.6" y="32.8">2</text>
<text x="162.8" y="36">7</text>
<text x="162.8" y="39.2">8</text>
<text x="170.2" y="37.4">3D</text>
<text x="170.2" y="40.6">4D</text>
<text x="179.9" y="37.4">3Q</text>
<text x="179.9" y="40.6">4Q</text>
<text x="189.4" y="36">6</text>
<text x="189.4" y="39.2">9</text>
<text x="297" y="36">4</text>
<text x="297" y="39.2">7</text>
<text x="304.4" y="37.4">2D</text>
<text x="304.4" y="40.6">3D</text>
<text x="314.1" y="37.4">2Q</text>
<text x="314.1" y="40.6">3Q</text>
<text x="323.6" y="36">5</text>
<text x="323.6" y="39.2">6</text>
<text x="47.8" y="45.6">1</text>
<text x="68" y="45.6">2</text>
<text x="105.3" y="45.6">1</text>
<text x="161.3" y="42.4">13</text>
<text x="161.3" y="45.6">14</text>
<text x="170.2" y="43.8">5D</text>
<text x="170.2" y="47">6D</text>
<text x="179.9" y="43.8">5Q</text>
<text x="179.9" y="47">6Q</text>
<text x="189.4" y="42.4">12</text>
<text x="189.4" y="45.6">15</text>
<text x="295.5" y="45.6">13</text>
<text x="297" y="42.4">8</text>
<text x="304.4" y="43.8">4D</text>
<text x="304.4" y="47">5D</text>
<text x="314.1" y="43.8">4Q</text>
<text x="314.1" y="47">5Q</text>
<text x="323.6" y="42.4">9</text>
<text x="323.6" y="45.6">12</text>
<text x="105.3" y="52">2</text>
<text x="131.9" y="48.8">3</text>
<text x="161.3" y="48.8">17</text>
<text x="161.3" y="52">18</text>
<text x="170.2" y="50.2">7D</text>
<text x="170.2" y="53.4">8D</text>
<text x="179.9" y="50.2">7Q</text>
<text x="179.9" y="53.4">8Q</text>
<text x="189.4" y="48.8">16</text>
<text x="189.4" y="52">19</text>
<text x="239.5" y="48.8">1</text>
<text x="266.1" y="52">3</text>
<text x="295.5" y="48.8">14</text>
<text x="295.5" y="52">17</text>
<text x="304.4" y="50.2">6D</text>
<text x="304.4" y="53.4">7D</text>
<text x="314.1" y="50.2">6Q</text>
<text x="314.1" y="53.4">7Q</text>
<text x="323.6" y="48.8">15</text>
<text x="323.6" y="52">16</text>
<text x="162.8" y="58.4">1</text>
<text x="170.2" y="59.8">OC</text>
<text x="239.5" y="55.2">2</text>
<text x="295.5" y="55.2">18</text>
<text x="304.4" y="56.6">8D</text>
<text x="314.1" y="56.6">8Q</text>
<text x="323.6" y="55.2">19</text>
<text x="161.5" y="61.6">11</text>
<text x="170.2" y="63">CLK</text>
<text x="295.7" y="64.8">11</text>
<text x="297" y="61.6">1</text>
<text x="304.4" y="63">OC</text>
<text x="47.8" y="71.2">3</text>
<text x="68" y="71.2">4</text>
<text x="105.3" y="71.2">2</text>
<text x="304.4" y="66.2">CLK</text>
<text x="105.3" y="77.5">3</text>
<text x="131.9" y="74.4">1</text>
<text x="162.8" y="77.5">3</text>
<text x="189.4" y="77.5">2</text>
<text x="239.5" y="74.4">2</text>
<text x="266.1" y="77.5">1</text>
<text x="162.8" y="80.7">4</text>
<text x="162.8" y="83.9">7</text>
<text x="170.2" y="79">1D</text>
<text x="170.2" y="82.1">2D</text>
<text x="179.9" y="79">1Q</text>
<text x="179.9" y="82.2">2Q</text>
<text x="189.4" y="80.7">5</text>
<text x="189.4" y="83.9">6</text>
<text x="239.5" y="80.7">3</text>
<text x="297" y="80.7">3</text>
<text x="297" y="83.9">4</text>
<text x="304.4" y="82.1">1D</text>
<text x="314.1" y="82.2">1Q</text>
<text x="323.6" y="80.7">2</text>
<text x="323.6" y="83.9">5</text>
<text x="162.8" y="87.1">8</text>
<text x="170.2" y="85.3">3D</text>
<text x="170.2" y="88.5">4D</text>
<text x="179.9" y="85.4">3Q</text>
<text x="179.9" y="88.5">4Q</text>
<text x="189.4" y="87.1">9</text>
<text x="297" y="87.1">7</text>
<text x="304.4" y="85.3">2D</text>
<text x="304.4" y="88.5">3D</text>
<text x="314.1" y="85.4">2Q</text>
<text x="314.1" y="88.5">3Q</text>
<text x="323.6" y="87.1">6</text>
<text x="47.8" y="93.5">5</text>
<text x="68" y="93.5">6</text>
<text x="105.3" y="93.5">4</text>
<text x="161.3" y="90.3">13</text>
<text x="161.3" y="93.5">14</text>
<text x="170.2" y="91.7">5D</text>
<text x="170.2" y="94.9">6D</text>
<text x="179.9" y="91.7">5Q</text>
<text x="179.9" y="94.9">6Q</text>
<text x="189.4" y="90.3">12</text>
<text x="189.4" y="93.5">15</text>
<text x="295.5" y="93.5">13</text>
<text x="297" y="90.3">8</text>
<text x="304.4" y="91.7">4D</text>
<text x="304.4" y="94.9">5D</text>
<text x="314.1" y="91.7">4Q</text>
<text x="314.1" y="94.9">5Q</text>
<text x="323.6" y="90.3">9</text>
<text x="323.6" y="93.5">12</text>
<text x="105.3" y="99.9">5</text>
<text x="131.9" y="96.7">6</text>
<text x="161.3" y="96.7">17</text>
<text x="161.3" y="99.9">18</text>
<text x="170.2" y="98.1">7D</text>
<text x="170.2" y="101.3">8D</text>
<text x="179.9" y="98.1">7Q</text>
<text x="179.9" y="101.3">8Q</text>
<text x="189.4" y="96.7">16</text>
<text x="189.4" y="99.9">19</text>
<text x="239.5" y="96.7">4</text>
<text x="266.1" y="99.9">6</text>
<text x="295.5" y="96.7">14</text>
<text x="295.5" y="99.9">17</text>
<text x="304.4" y="98.1">6D</text>
<text x="304.4" y="101.3">7D</text>
<text x="314.1" y="98.1">6Q</text>
<text x="314.1" y="101.3">7Q</text>
<text x="323.6" y="96.7">15</text>
<text x="323.6" y="99.9">16</text>
<text x="162.8" y="106.3">1</text>
<text x="170.2" y="107.7">OC</text>
<text x="239.5" y="103.1">5</text>
<text x="295.5" y="103.1">18</text>
<text x="304.4" y="104.5">8D</text>
<text x="314.1" y="104.5">8Q</text>
<text x="323.6" y="103.1">19</text>
<text x="161.5" y="109.5">11</text>
<text x="170.2" y="110.9">CLK</text>
<text x="295.7" y="112.7">11</text>
<text x="297" y="109.5">1</text>
<text x="304.4" y="110.9">OC</text>
<text x="47.8" y="119.1">9</text>
<text x="68" y="119.1">8</text>
<text x="105.3" y="119.1">5</text>
<text x="304.4" y="114.1">CLK</text>
<text x="368.2" y="116.6" transform="rotate(-90 368.2 116.6)">2</text>
<text x="371.3" y="116.6" transform="rotate(-90 371.3 116.6)">4</text>
<text x="374.5" y="116.6" transform="rotate(-90 374.5 116.6)">6</text>
<text x="377.7" y="116.6" transform="rotate(-90 377.7 116.6)">8</text>
<text x="380.9" y="116.6" transform="rotate(-90 380.9 116.6)">10</text>
<text x="384.1" y="116.6" transform="rotate(-90 384.1 116.6)">12</text>
<text x="387.3" y="116.6" transform="rotate(-90 387.3 116.6)">14</text>
<text x="390.5" y="116.6" transform="rotate(-90 390.5 116.6)">16</text>
<text x="393.7" y="116.6" transform="rotate(-90 393.7 116.6)">18</text>
<text x="396.9" y="116.6" transform="rotate(-90 396.9 116.6)">20</text>
<text x="400.1" y="116.6" transform="rotate(-90 400.1 116.6)">22</text>
<text x="403.3" y="116.6" transform="rotate(-90 403.3 116.6)">24</text>
<text x="406.5" y="116.6" transform="rotate(-90 406.5 116.6)">26</text>
<text x="409.7" y="116.6" transform="rotate(-90 409.7 116.6)">28</text>
<text x="105.3" y="125.5">6</text>
<text x="131.9" y="122.3">4</text>
<text x="239.5" y="122.3">5</text>
<text x="266.1" y="125.5">4</text>
<text x="239.5" y="128.7">6</text>
<text x="368.2" y="127.2" transform="rotate(-90 368.2 127.2)">1</text>
<text x="371.3" y="127.2" transform="rotate(-90 371.3 127.2)">3</text>
<text x="374.5" y="127.2" transform="rotate(-90 374.5 127.2)">5</text>
<text x="377.7" y="127.2" transform="rotate(-90 377.7 127.2)">7</text>
<text x="380.9" y="127.2" transform="rotate(-90 380.9 127.2)">9</text>
<text x="384.1" y="128.5" transform="rotate(-90 384.1 128.5)">11</text>
<text x="387.3" y="128.7" transform="rotate(-90 387.3 128.7)">13</text>
<text x="390.5" y="128.7" transform="rotate(-90 390.5 128.7)">15</text>
<text x="393.7" y="128.7" transform="rotate(-90 393.7 128.7)">17</text>
<text x="396.9" y="128.7" transform="rotate(-90 396.9 128.7)">19</text>
<text x="400.1" y="128.7" transform="rotate(-90 400.1 128.7)">21</text>
<text x="403.3" y="128.7" transform="rotate(-90 403.3 128.7)">23</text>
<text x="406.5" y="128.7" transform="rotate(-90 406.5 128.7)">25</text>
<text x="409.7" y="128.7" transform="rotate(-90 409.7 128.7)">27</text>
<text x="162.8" y="141.5">3</text>
<text x="170.2" y="142.9">1D</text>
<text x="179.9" y="142.9">1Q</text>
<text x="189.4" y="141.5">2</text>
<text x="19" y="144.6">2</text>
<text x="19" y="147.8">3</text>
<text x="26.4" y="146.1">A</text>
<text x="26.4" y="149.3">B</text>
<text x="36.4" y="146.1">Y0</text>
<text x="36.4" y="149.3">Y1</text>
<text x="45.6" y="144.6">4</text>
<text x="45.6" y="147.8">5</text>
<text x="162.8" y="144.6">4</text>
<text x="162.8" y="147.8">7</text>
<text x="170.2" y="146.1">2D</text>
<text x="170.2" y="149.3">3D</text>
<text x="179.9" y="146.1">2Q</text>
<text x="179.9" y="149.3">3Q</text>
<text x="189.4" y="144.6">5</text>
<text x="189.4" y="147.8">6</text>
<text x="297" y="144.6">3</text>
<text x="297" y="147.8">4</text>
<text x="304.4" y="146.1">1D</text>
<text x="304.4" y="149.3">2D</text>
<text x="314.1" y="146.1">1Q</text>
<text x="314.1" y="149.3">2Q</text>
<text x="323.6" y="144.6">2</text>
<text x="323.6" y="147.8">5</text>
<text x="19" y="154.2">1</text>
<text x="26.4" y="155.6">G</text>
<text x="36.4" y="152.5">Y2</text>
<text x="36.4" y="155.7">Y3</text>
<text x="45.6" y="151">6</text>
<text x="45.6" y="154.2">7</text>
<text x="161.3" y="154.2">13</text>
<text x="162.8" y="151">8</text>
<text x="170.2" y="152.4">4D</text>
<text x="170.2" y="155.6">5D</text>
<text x="179.9" y="152.5">4Q</text>
<text x="179.9" y="155.7">5Q</text>
<text x="189.4" y="151">9</text>
<text x="189.4" y="154.2">12</text>
<text x="297" y="151">7</text>
<text x="297" y="154.2">8</text>
<text x="304.4" y="152.4">3D</text>
<text x="304.4" y="155.6">4D</text>
<text x="314.1" y="152.5">3Q</text>
<text x="314.1" y="155.7">4Q</text>
<text x="323.6" y="151">6</text>
<text x="323.6" y="154.2">9</text>
<text x="105.3" y="157.4">9</text>
<text x="131.9" y="160.6">8</text>
<text x="161.3" y="157.4">14</text>
<text x="161.3" y="160.6">17</text>
<text x="170.2" y="158.8">6D</text>
<text x="179.9" y="158.8">6Q</text>
<text x="189.4" y="157.4">15</text>
<text x="189.4" y="160.6">16</text>
<text x="239.5" y="160.6">9</text>
<text x="295.5" y="157.4">13</text>
<text x="295.5" y="160.6">14</text>
<text x="304.4" y="158.8">5D</text>
<text x="314.1" y="158.8">5Q</text>
<text x="323.6" y="157.4">12</text>
<text x="323.6" y="160.6">15</text>
<text x="103.8" y="163.8">10</text>
<text x="161.3" y="163.8">18</text>
<text x="170.2" y="162">7D</text>
<text x="170.2" y="165.2">8D</text>
<text x="179.9" y="162">7Q</text>
<text x="179.9" y="165.2">8Q</text>
<text x="189.4" y="163.8">19</text>
<text x="238" y="167">10</text>
<text x="266.1" y="163.8">8</text>
<text x="295.5" y="163.8">17</text>
<text x="295.5" y="167">18</text>
<text x="304.4" y="162">6D</text>
<text x="304.4" y="165.2">7D</text>
<text x="314.1" y="162">6Q</text>
<text x="314.1" y="165.2">7Q</text>
<text x="323.6" y="163.8">16</text>
<text x="323.6" y="167">19</text>
<text x="17.5" y="170.2">14</text>
<text x="17.5" y="173.4">13</text>
<text x="26.4" y="171.6">A</text>
<text x="36.4" y="171.6">Y0</text>
<text x="45.6" y="170.2">12</text>
<text x="45.6" y="173.4">11</text>
<text x="57.4" y="170.2">1</text>
<text x="57.4" y="173.4">3</text>
<text x="68" y="170.2">2</text>
<text x="68" y="173.4">4</text>
<text x="161.5" y="173.4">11</text>
<text x="162.8" y="170.2">1</text>
<text x="170.2" y="171.6">OC</text>
<text x="297" y="173.4">1</text>
<text x="304.4" y="168.4">8D</text>
<text x="314.1" y="168.4">8Q</text>
<text x="17.5" y="179.8">15</text>
<text x="26.4" y="174.8">B</text>
<text x="36.4" y="174.8">Y1</text>
<text x="36.4" y="178">Y2</text>
<text x="45.6" y="176.6">10</text>
<text x="45.6" y="179.8">9</text>
<text x="57.4" y="176.6">5</text>
<text x="57.4" y="179.8">7</text>
<text x="68" y="176.6">6</text>
<text x="68" y="179.8">8</text>
<text x="170.2" y="174.8">CLK</text>
<text x="295.7" y="176.6">11</text>
<text x="304.4" y="174.8">OC</text>
<text x="304.4" y="178">CLK</text>
<text x="26.4" y="181.2">G</text>
<text x="36.4" y="181.2">Y3</text>
<text x="105.3" y="183">8</text>
<text x="105.3" y="189.4">9</text>
<text x="131.9" y="186.2">10</text>
<text x="162.8" y="189.4">3</text>
<text x="170.2" y="190.8">1D</text>
<text x="179.9" y="190.8">1Q</text>
<text x="189.4" y="189.4">2</text>
<text x="239.5" y="186.2">8</text>
<text x="266.1" y="189.4">10</text>
<text x="162.8" y="192.6">4</text>
<text x="162.8" y="195.8">7</text>
<text x="170.2" y="194">2D</text>
<text x="170.2" y="197.2">3D</text>
<text x="179.9" y="194">2Q</text>
<text x="179.9" y="197.2">3Q</text>
<text x="189.4" y="192.6">5</text>
<text x="189.4" y="195.8">6</text>
<text x="239.5" y="192.6">9</text>
<text x="297" y="192.6">3</text>
<text x="297" y="195.8">4</text>
<text x="304.4" y="194">1D</text>
<text x="304.4" y="197.2">2D</text>
<text x="314.1" y="194">1Q</text>
<text x="314.1" y="197.2">2Q</text>
<text x="323.6" y="192.6">2</text>
<text x="323.6" y="195.8">5</text>
<text x="19" y="202.2">2</text>
<text x="26.4" y="203.6">A</text>
<text x="36.4" y="203.6">Y0</text>
<text x="45.6" y="202.2">4</text>
<text x="161.3" y="202.2">13</text>
<text x="162.8" y="199">8</text>
<text x="170.2" y="200.4">4D</text>
<text x="170.2" y="203.6">5D</text>
<text x="179.9" y="200.4">4Q</text>
<text x="179.9" y="203.6">5Q</text>
<text x="189.4" y="199">9</text>
<text x="189.4" y="202.2">12</text>
<text x="297" y="199">7</text>
<text x="297" y="202.2">8</text>
<text x="304.4" y="200.4">3D</text>
<text x="304.4" y="203.6">4D</text>
<text x="314.1" y="200.4">3Q</text>
<text x="314.1" y="203.6">4Q</text>
<text x="323.6" y="199">6</text>
<text x="323.6" y="202.2">9</text>
<text x="19" y="205.4">3</text>
<text x="26.4" y="206.8">B</text>
<text x="36.4" y="206.8">Y1</text>
<text x="36.4" y="210">Y2</text>
<text x="45.6" y="205.4">5</text>
<text x="45.6" y="208.6">6</text>
<text x="103.8" y="205.4">12</text>
<text x="131.9" y="208.6">11</text>
<text x="161.3" y="205.4">14</text>
<text x="161.3" y="208.6">17</text>
<text x="170.2" y="206.8">6D</text>
<text x="170.2" y="210">7D</text>
<text x="179.9" y="206.8">6Q</text>
<text x="179.9" y="210">7Q</text>
<text x="189.4" y="205.4">15</text>
<text x="189.4" y="208.6">16</text>
<text x="238" y="208.6">12</text>
<text x="295.5" y="205.4">13</text>
<text x="295.5" y="208.6">14</text>
<text x="304.4" y="206.8">5D</text>
<text x="304.4" y="210">6D</text>
<text x="314.1" y="206.8">5Q</text>
<text x="314.1" y="210">6Q</text>
<text x="323.6" y="205.4">12</text>
<text x="323.6" y="208.6">15</text>
<text x="19" y="211.8">1</text>
<text x="26.4" y="213.2">G</text>
<text x="36.4" y="213.2">Y3</text>
<text x="45.6" y="211.8">7</text>
<text x="103.8" y="211.8">13</text>
<text x="161.3" y="211.8">18</text>
<text x="170.2" y="213.2">8D</text>
<text x="179.9" y="213.2">8Q</text>
<text x="189.4" y="211.8">19</text>
<text x="238" y="214.9">13</text>
<text x="266.1" y="211.8">11</text>
<text x="295.5" y="211.8">17</text>
<text x="295.5" y="214.9">18</text>
<text x="304.4" y="213.2">7D</text>
<text x="314.1" y="213.2">7Q</text>
<text x="323.6" y="211.8">16</text>
<text x="323.6" y="214.9">19</text>
<text x="161.5" y="221.3">11</text>
<text x="162.8" y="218.1">1</text>
<text x="170.2" y="219.5">OC</text>
<text x="297" y="221.3">1</text>
<text x="304.4" y="216.4">8D</text>
<text x="314.1" y="216.4">8Q</text>
<text x="170.2" y="222.7">CLK</text>
<text x="295.7" y="224.5">11</text>
<text x="304.4" y="222.7">OC</text>
<text x="304.4" y="225.9">CLK</text>
<text x="17.5" y="230.9">14</text>
<text x="26.4" y="232.3">A</text>
<text x="36.4" y="232.3">Y0</text>
<text x="45.6" y="230.9">12</text>
<text x="57.4" y="230.9">1</text>
<text x="68" y="230.9">2</text>
<text x="104" y="230.9">11</text>
<text x="17.5" y="234.1">13</text>
<text x="26.4" y="235.5">B</text>
<text x="36.4" y="235.5">Y1</text>
<text x="36.4" y="238.7">Y2</text>
<text x="45.6" y="234.1">11</text>
<text x="45.6" y="237.3">10</text>
<text x="57.4" y="234.1">3</text>
<text x="57.4" y="237.3">5</text>
<text x="68" y="234.1">4</text>
<text x="68" y="237.3">6</text>
<text x="103.8" y="237.3">12</text>
<text x="131.9" y="234.1">13</text>
<text x="238.2" y="234.1">11</text>
<text x="266.1" y="237.3">13</text>
<text x="17.5" y="240.5">15</text>
<text x="26.4" y="241.9">G</text>
<text x="36.4" y="241.9">Y3</text>
<text x="45.6" y="240.5">9</text>
<text x="57.4" y="240.5">7</text>
<text x="68" y="240.5">8</text>
<text x="238" y="240.5">12</text>
</g>
</svg>
